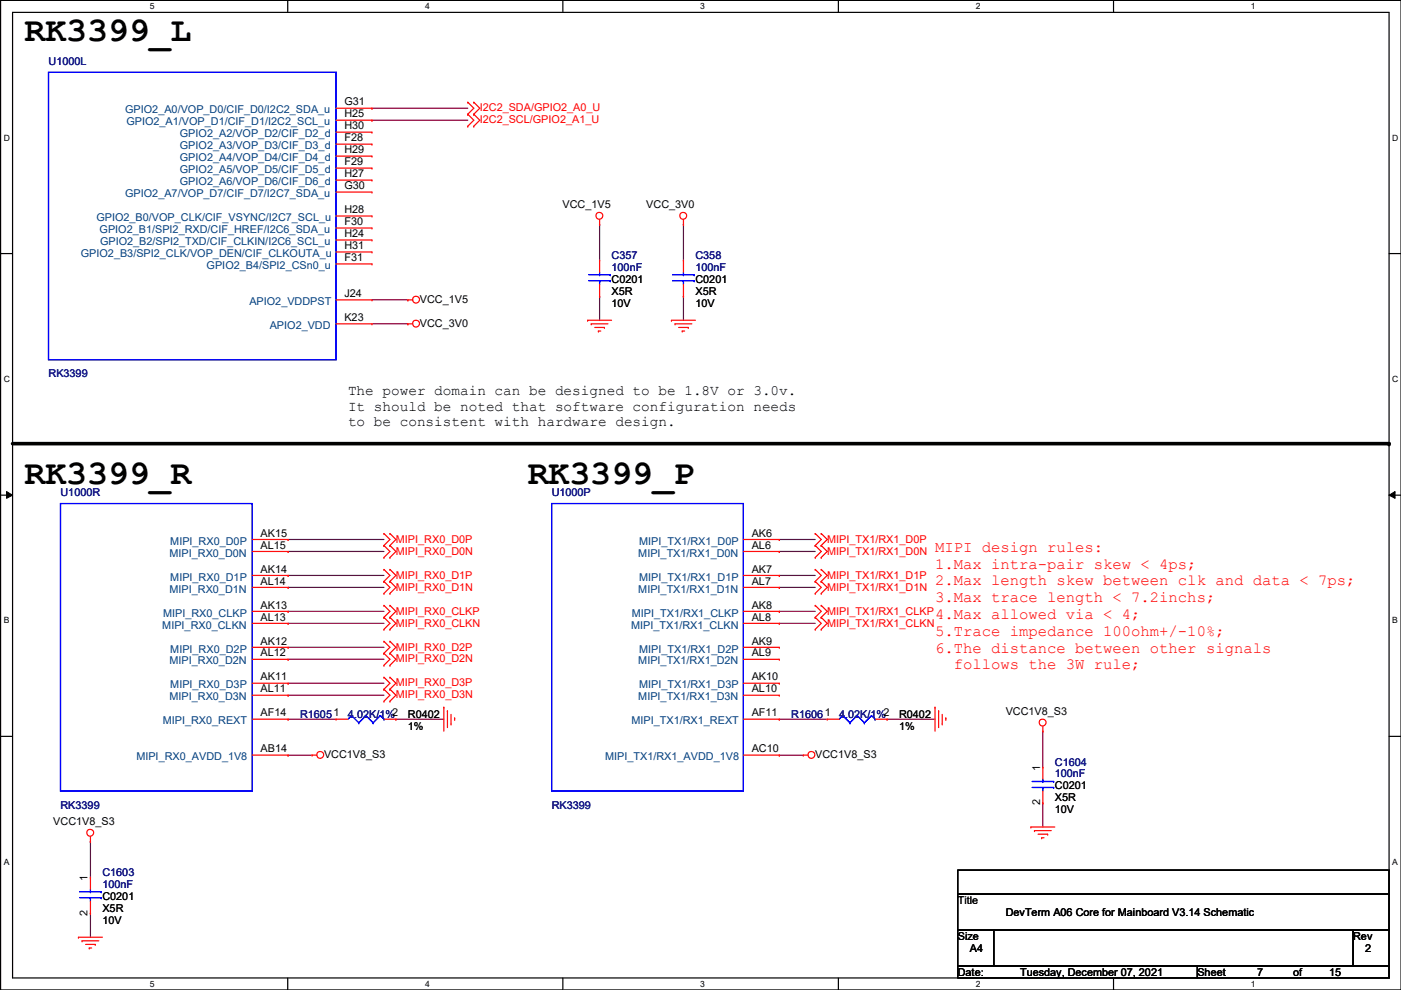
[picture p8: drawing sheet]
<svg xmlns="http://www.w3.org/2000/svg" width="297mm" height="210mm" viewBox="0 0 297 210" stroke-linecap="round" stroke-linejoin="round" font-family="sans-serif">
<path d="M.1 .1h296.9v209.8h-296.9zM2.7 2.6h291.8v204.7h-291.8z" fill="none" stroke="#000" stroke-width=".25"/>
<g fill="#fff">
<path d="M31.8 .3h1v2.1h-1z"/>
<path d="M31.8 207.6h1v2h-1z"/>
</g>
<path d="M61 .1v2.5M61 207.3v2.6" fill="none" stroke="#000" stroke-width=".25"/>
<g fill="#fff">
<path d="M90.1 .3h1v2.1h-1z"/>
<path d="M90.1 207.6h1v2h-1z"/>
</g>
<path d="M119.3 .1v2.5M119.3 207.3v2.6" fill="none" stroke="#000" stroke-width=".25"/>
<g fill="#fff">
<path d="M148.5 .3h1v2.1h-1z"/>
<path d="M148.5 207.6h1v2h-1z"/>
</g>
<path d="M177.8 .1v2.5M177.8 207.3v2.6" fill="none" stroke="#000" stroke-width=".25"/>
<g fill="#fff">
<path d="M206.9 .3h1v2.1h-1z"/>
<path d="M206.9 207.6h1v2h-1z"/>
</g>
<path d="M236.1 .1v2.5M236.1 207.3v2.6" fill="none" stroke="#000" stroke-width=".25"/>
<g fill="#fff">
<path d="M265.2 .3h1v2.1h-1z"/>
<path d="M265.2 207.6h1v2h-1z"/>
<path d="M.8 28.2h1.3v2h-1.3z"/>
<path d="M295.2 28.2h1.3v2h-1.3z"/>
<path d="M.8 79.3h1.3v2.1h-1.3z"/>
<path d="M295.2 79.3h1.3v2.1h-1.3z"/>
</g>
<path d="M.1 53.8h2.6M294.5 53.8h2.5" fill="none" stroke="#000" stroke-width=".25"/>
<g fill="#fff">
<path d="M.8 130.6h1.2v2h-1.2z"/>
<path d="M295.2 130.6h1.2v2h-1.2z"/>
</g>
<path d="M.1 105h2.6M294.5 105h2.5" fill="none" stroke="#000" stroke-width=".25"/>
<path d="M1.4 104.2l1.3 .8-1.3 .7zM294.5 105l1.3-.8v1.5z" fill="#000"/>
<path d="M1.4 104.2l1.3 .8-1.3 .7zM294.5 105l1.3-.8v1.5z" fill="none" stroke="#000" stroke-width=".21"/>
<g fill="#fff">
<path d="M.8 181.7h1.1v2h-1.1z"/>
<path d="M295.2 181.7h1.1v2h-1.1z"/>
</g>
<path d="M.1 156.1h2.6M294.5 156.1h2.5M203.1 184.5h91.4v5.1h-91.4zM203.1 189.6h91.4v7.6h-91.4zM203.1 197.2h7.6v7.6h-7.6zM210.7 197.2h76.2v7.6h-76.2zM286.9 197.2h7.6v7.6h-7.6zM203.1 204.8h50.8v2.5h-50.8zM253.9 204.8h40.6v2.5h-40.6z" fill="none" stroke="#000" stroke-width=".25"/>
<path d="M2.7 94.1h291.8" fill="none" stroke="#000" stroke-width=".76"/>
<circle cx="294.5" cy="94.1" r=".38" fill="#000"/>
<g fill="none" stroke="#800040" stroke-width=".25">
<path d="M78.9 22.9h.1M78.9 25.5h.1M78.9 22.9h20.3M78.9 25.5h20.3M127.1 47.6h.1M127.1 47.6v7.6M144.9 47.6h.1M144.9 47.6v7.6M78.9 63.6h7.6M78.9 68.7h7.6M86.5 63.6h.1M86.5 68.7h.1"/>
<path d="M127.1 62.8h.1M127.1 62.8v5.1M144.9 62.8h.1M144.9 62.8v5.1M61.1 114.4h.1M61.1 116.9h.1M61.1 114.4h20.3M61.1 116.9h20.3M165.2 116.9h.1M165.2 114.4h.1M165.2 114.4h7.6M165.2 116.9h7.6"/>
<path d="M61.1 137.2h.1M61.1 139.8h.1M61.1 129.6h.1M61.1 132.2h.1M61.1 122h.1M61.1 124.5h.1M61.1 137.2h20.3M61.1 139.8h20.3M61.1 129.6h20.3M61.1 132.2h20.3M61.1 122h20.3M61.1 124.5h20.3"/>
<path d="M165.2 124.5h.1M165.2 122h.1M165.2 132.2h.1M165.2 129.6h.1M165.2 129.6h7.6M165.2 132.2h7.6M165.2 122h7.6M165.2 124.5h7.6M61.1 152.5h.1M61.1 144.9h.1M61.1 147.4h.1M61.1 152.5h10.1"/>
<path d="M61.1 144.9h20.3M61.1 147.4h20.3M83.9 152.5h.1M83.9 152.5h10.2M165.2 152.5h.1M165.2 152.5h10.2M188.1 152.5h.1M188.1 152.5h10.1M221.1 155h.1M221.1 155v7.6M19.2 178.4h.1M19.2 178.4v7.6"/>
<path d="M61.1 160.1h.1M61.1 160.1h5.1M165.2 160.1h.1M165.2 160.1h5.1M221.1 170.3h.1M221.1 170.3v5M19.2 193.6h.1M19.2 193.6v5.1"/>
</g>
<g fill="none" stroke="#f00" stroke-width=".25">
<path d="M71.2 22.9h7.7M71.2 38.2h7.7M71.2 35.6h7.7M71.2 33.1h7.7M71.2 30.6h7.7M71.2 28h7.7M71.2 25.5h7.7M78.9 22.9h.1M78.9 38.2h.1M78.9 35.6h.1M78.9 33.1h.1M78.9 30.6h.1"/>
<path d="M78.9 28h.1M78.9 25.5h.1M99.2 24.2h.1M99.2 21.7h.1M99.2 26.8h.1M99.2 21.7l1.3 1.2-1.3 1.3M99.2 24.2l1.3 1.3-1.3 1.3M100.5 24.2h.1M100.5 21.7h.1M100.5 26.8h.1M100.5 21.7l1.2 1.2-1.2 1.3M100.5 24.2l1.2 1.3-1.2 1.3"/>
<path d="M71.2 56h7.7M71.2 53.4h7.7M71.2 50.9h7.7M71.2 48.3h7.7M71.2 45.8h7.7M71.2 40.7h7.7M78.9 56h.1M78.9 53.4h.1M78.9 50.9h.1M78.9 48.3h.1M78.9 45.8h.1M78.9 40.7h.1"/>
<path d="M127.1 47.6h.1M127.1 55.2h.1M127.1 46.6v1M127.1 55.2v2.5M144.9 47.6h.1M144.9 55.2h.1M144.9 46.6v1M144.9 55.2v2.5M71.2 63.6h7.7M71.2 68.7h7.7M78.9 63.6h.1M78.9 68.7h.1"/>
<path d="M86.5 63.6h.1M86.5 68.7h.1M86.5 63.6h1M86.5 68.7h1M124.6 67.9h.1M124.6 67.9h5.1M125.3 68.7h.1M125.3 68.7h3.6M126.1 69.4h2M126.9 70.2h.1M126.9 70.2h.5M127.1 62.8h.1"/>
<path d="M127.1 60.3v2.5M128.1 69.4h.1M142.4 67.9h.1M142.4 67.9h5M143.1 68.7h.1M143.1 68.7h3.6M143.9 69.4h2M144.6 70.2h.1M144.6 70.2h.6M144.9 62.8h.1M144.9 60.3v2.5M145.9 69.4h.1"/>
<path d="M53.5 116.9h7.6M53.5 114.4h7.6M61.1 114.4h.1M61.1 116.9h.1M81.4 115.7h.1M81.4 113.1h.1M81.4 118.2h.1M81.4 113.1l1.3 1.3-1.3 1.3M81.4 115.7l1.3 1.2-1.3 1.3M82.7 115.7h.1M82.7 113.1h.1M82.7 118.2h.1"/>
<path d="M82.7 113.1l1.2 1.3-1.2 1.3M82.7 115.7l1.2 1.2-1.2 1.3M157.6 116.9h7.6M157.6 114.4h7.6M165.2 116.9h.1M165.2 114.4h.1M172.8 115.7h.1M172.8 113.1h.1M172.8 118.2h.1M172.8 113.1l1.3 1.3-1.3 1.3M172.8 115.7l1.3 1.2-1.3 1.3M174.1 115.7h.1"/>
<path d="M174.1 113.1h.1M174.1 118.2h.1M174.1 113.1l1.3 1.3-1.3 1.3M174.1 115.7l1.3 1.2-1.3 1.3M53.5 122h7.6M53.5 124.5h7.6M53.5 132.2h7.6M53.5 129.6h7.6M53.5 139.8h7.6M53.5 137.2h7.6M61.1 122h.1M61.1 124.5h.1"/>
<path d="M61.1 137.2h.1M61.1 139.8h.1M61.1 129.6h.1M61.1 132.2h.1M81.4 123.3h.1M81.4 120.7h.1M81.4 125.8h.1M81.4 130.9h.1M81.4 128.4h.1M81.4 133.4h.1M81.4 138.5h.1M81.4 136h.1"/>
<path d="M81.4 120.7l1.3 1.3-1.3 1.3M81.4 123.3l1.3 1.2-1.3 1.3M81.4 128.4l1.3 1.2-1.3 1.3M81.4 130.9l1.3 1.3-1.3 1.2M81.4 136l1.3 1.2-1.3 1.3M81.4 138.5l1.3 1.3-1.3 1.3M82.7 123.3h.1M82.7 120.7h.1M82.7 125.8h.1M82.7 130.9h.1M82.7 128.4h.1M82.7 133.4h.1"/>
<path d="M82.7 138.5h.1M82.7 136h.1M82.7 120.7l1.2 1.3-1.2 1.3M82.7 123.3l1.2 1.2-1.2 1.3M82.7 128.4l1.2 1.2-1.2 1.3M82.7 130.9l1.2 1.3-1.2 1.2M82.7 136l1.2 1.2-1.2 1.3M82.7 138.5l1.2 1.3-1.2 1.3M157.6 122h7.6M157.6 124.5h7.6M157.6 132.2h7.6M157.6 129.6h7.6"/>
<path d="M157.6 139.8h7.6M157.6 137.2h7.6M165.2 122h.1M165.2 124.5h.1M165.2 132.2h.1M165.2 129.6h.1M165.2 139.8h.1M165.2 137.2h.1M172.8 123.3h.1M172.8 120.7h.1M172.8 125.8h.1M172.8 130.9h.1"/>
<path d="M172.8 128.4h.1M172.8 133.4h.1M172.8 120.7l1.3 1.3-1.3 1.3M172.8 123.3l1.3 1.2-1.3 1.3M172.8 128.4l1.3 1.2-1.3 1.3M172.8 130.9l1.3 1.3-1.3 1.2M174.1 123.3h.1M174.1 120.7h.1M174.1 125.8h.1M174.1 130.9h.1M174.1 128.4h.1M174.1 133.4h.1"/>
<path d="M174.1 120.7l1.3 1.3-1.3 1.3M174.1 123.3l1.3 1.2-1.3 1.3M174.1 128.4l1.3 1.2-1.3 1.3M174.1 130.9l1.3 1.3-1.3 1.2M53.5 152.5h7.6M53.5 147.4h7.6M53.5 144.9h7.6M61.1 144.9h.1M61.1 147.4h.1M61.1 152.5h.1M71.2 152.5h.1M71.2 152.5h2.6"/>
<path d="M81.4 141.1h.1M81.4 146.1h.1M81.4 143.6h.1M81.4 148.7h.1M81.4 143.6l1.3 1.3-1.3 1.2M81.4 146.1l1.3 1.3-1.3 1.3M81.4 152.5h2.5M82.7 141.1h.1M82.7 146.1h.1M82.7 143.6h.1M82.7 148.7h.1M82.7 143.6l1.2 1.3-1.2 1.2"/>
<path d="M82.7 146.1l1.2 1.3-1.2 1.3M83.9 152.5h.1M94.1 149.9h.1M94.1 149.9v5.1M94.9 150.7h.1M94.9 150.7v3.6M95.6 153.5h.1M95.6 151.5v2M96.4 152.2h.1M96.4 152.2v.5M157.6 152.5h7.6M157.6 147.4h7.6"/>
<path d="M157.6 144.9h7.6M165.2 147.4h.1M165.2 144.9h.1M165.2 152.5h.1M175.4 152.5h.1M175.4 152.5h2.5M185.5 152.5h2.6M188.1 152.5h.1M198.2 149.9h.1M198.2 149.9v5.1M199 150.7h.1M199 150.7v3.6"/>
<path d="M199.8 153.5h.1M199.8 151.5v2M200.5 152.2h.1M200.5 152.2v.5M221.1 155h.1M221.1 154v1M19.2 178.4h.1M19.2 177.4v1M53.5 160.1h7.6M61.1 160.1h.1M66.2 160.1h.1M66.2 160.1h1"/>
<path d="M157.6 160.1h7.6M165.2 160.1h.1M170.3 160.1h.1M170.3 160.1h1M218.6 175.3h.1M218.6 175.3h5M219.3 176.1h.1M219.3 176.1h3.6M220.1 176.9h2M220.8 177.6h.1M220.8 177.6h.6M221.1 162.6h.1"/>
<path d="M221.1 170.3h.1M221.1 162.6v2.6M221.1 167.7v2.6M222.1 176.9h.1M16.6 198.7h.1M16.6 198.7h5.1M17.4 199.5h.1M17.4 199.5h3.6M19.2 186h.1M19.2 193.6h.1M19.2 186v2.6M19.2 191.1v2.5"/>
<path d="M18.2 200.2h2M18.9 201h.1M18.9 201h.5M20.2 200.2h.1"/>
<circle cx="127.1" cy="45.8" r=".73"/>
<circle cx="144.8" cy="45.8" r=".73"/>
<circle cx="88.2" cy="63.5" r=".73"/>
<circle cx="88.2" cy="68.6" r=".73"/>
<circle cx="221" cy="153.2" r=".73"/>
<circle cx="19.1" cy="176.6" r=".73"/>
<circle cx="67.9" cy="160.1" r=".73"/>
<circle cx="172" cy="160.1" r=".73"/>
</g>
<g fill="none" stroke="#00f" stroke-width=".25">
<path d="M10.3 15.3h60.9v61h-60.9zM124.8 59.5h4.6M124.8 58.3h4.6M127.1 58.3h.1M127.1 59.5h.1M127.1 57.7v.6M127.1 59.5v.8M129.4 59.5h.1M129.4 58.3h.1M142.6 59.5h4.6M142.6 58.3h4.6M144.9 58.3h.1"/>
<path d="M144.9 59.5h.1M144.9 57.7v.6M144.9 59.5v.8M147.2 59.5h.1M147.2 58.3h.1M12.8 106.8h40.7v60.9h-40.7zM117 106.8h40.6v60.9h-40.6zM74.5 151.7h.1M74.5 151.7l-.7 .8M74.5 151.7l1.6 1.5M76.1 153.2h.1M77.6 151.7h.1"/>
<path d="M77.6 151.7l-1.5 1.5M77.6 151.7l1.5 1.5M79.1 153.2h.1M80.6 151.7h.1M80.6 151.7l-1.5 1.5M80.6 151.7l.8 .8M81.4 152.5h.1M178.7 151.7h.1M178.7 151.7l-.8 .8M178.7 151.7l1.5 1.5M180.2 153.2h.1M181.7 151.7h.1"/>
<path d="M181.7 151.7l-1.5 1.5M181.7 151.7l1.6 1.5M183.3 153.2h.1M184.8 151.7h.1M184.8 151.7l-1.5 1.5M184.8 151.7l.7 .8M185.5 152.5h.1M218.8 167h4.6M218.8 165.7h4.6M221.1 165.7h.1M221.1 167h.1M221.1 165.2v.5"/>
<path d="M221.1 167v.7M223.4 167h.1M223.4 165.7h.1M16.9 190.3h4.6M16.9 189.1h4.6M19.2 189.1h.1M19.2 190.3h.1M19.2 188.6v.5M19.2 190.3v.8M21.5 190.3h.1M21.5 189.1h.1"/>
</g>
<g font-size="7.4">
<text x="5.2" y="8.7">RK3399_L</text>
<text x="5.2" y="102.7">RK3399_R</text>
<text x="111.9" y="102.7">RK3399_P</text>
</g>
<g font-size="3.3" fill="#f00">
<text x="198.2" y="117">MIPI design rules:</text>
<text x="198.2" y="120.6">1.Max intra-pair skew &lt; 4ps;</text>
<text x="198.2" y="124.1">2.Max length skew between clk and data &lt; 7ps;</text>
<text x="198.2" y="127.7">3.Max trace length &lt; 7.2inchs;</text>
<text x="198.2" y="131.2">4.Max allowed via &lt; 4;</text>
<text x="198.2" y="134.8">5.Trace impedance 100ohm+/-10%;</text>
<text x="198.2" y="138.3">6.The distance between other signals</text>
<text x="202.2" y="141.9">follows the 3W rule;</text>
</g>
<g font-size="3">
<text x="73.8" y="83.8">The power domain can be designed to be 1.8V or 3.0v.</text>
<text x="73.8" y="87.1">It should be noted that software configuration needs</text>
<text x="73.8" y="90.4">to be consistent with hardware design.</text>
</g>
<g font-size="2.3" fill="#000080">
<text x="10.3" y="13.7">U1000L</text>
<text x="129.7" y="54.9">C357</text>
<text x="129.7" y="57.4">100nF</text>
<text x="147.4" y="54.9">C358</text>
<text x="147.4" y="57.4">100nF</text>
<text x="10.3" y="80">RK3399</text>
<text x="12.8" y="105.2">U1000R</text>
<text x="117" y="105.2">U1000P</text>
<text x="63.6" y="152.1">R16051</text>
<text x="73.8" y="152.1">4.02K/1%2</text>
<text x="167.8" y="152.1">R16061</text>
<text x="177.9" y="152.1">4.02K/1%2</text>
<text x="223.6" y="162.3">C1604</text>
<text x="223.6" y="164.8">100nF</text>
<text x="12.8" y="171.5">RK3399</text>
<text x="117" y="171.5">RK3399</text>
<text x="21.7" y="185.7">C1603</text>
<text x="21.7" y="188.2">100nF</text>
</g>
<g font-size="2.3">
<text x="73" y="22.4">G31</text>
<text x="73" y="30">F28</text>
<text x="73" y="27.4">H30</text>
<text x="73" y="24.9">H25</text>
<text x="73" y="35.1">F29</text>
<text x="73" y="32.5">H29</text>
<text x="73" y="40.1">G30</text>
<text x="73" y="37.6">H27</text>
<text x="73" y="47.8">F30</text>
<text x="73" y="45.2">H28</text>
<text x="119.2" y="44.2">VCC_1V5</text>
<text x="137" y="44.2">VCC_3V0</text>
<text x="73" y="52.8">H31</text>
<text x="73" y="50.3">H24</text>
<text x="73" y="55.4">F31</text>
<text x="129.7" y="59.9">C0201</text>
<text x="147.4" y="59.9">C0201</text>
<text x="73" y="63">J24</text>
<text x="89" y="64.3">VCC_1V5</text>
<text x="129.7" y="62.5">X5R</text>
<text x="129.7" y="65">10V</text>
<text x="147.4" y="62.5">X5R</text>
<text x="147.4" y="65">10V</text>
<text x="73" y="68.1">K23</text>
<text x="89" y="69.3">VCC_3V0</text>
<text x="55.2" y="113.8">AK15</text>
<text x="159.4" y="113.8">AK6</text>
<text x="55.2" y="116.3">AL15</text>
<text x="159.4" y="116.3">AL6</text>
<text x="55.2" y="121.4">AK14</text>
<text x="55.2" y="124">AL14</text>
<text x="159.4" y="121.4">AK7</text>
<text x="159.4" y="124">AL7</text>
<text x="55.2" y="129">AK13</text>
<text x="55.2" y="131.6">AL13</text>
<text x="159.4" y="131.6">AL8</text>
<text x="159.4" y="129">AK8</text>
<text x="55.2" y="136.7">AK12</text>
<text x="159.4" y="136.7">AK9</text>
<text x="55.2" y="139.2">AL12</text>
<text x="159.4" y="139.2">AL9</text>
<text x="55.2" y="144.3">AK11</text>
<text x="55.2" y="146.8">AL11</text>
<text x="159.4" y="146.8">AL10</text>
<text x="159.4" y="144.3">AK10</text>
<text x="55.2" y="151.9">AF14</text>
<text x="86.5" y="154.7">1%</text>
<text x="86.5" y="152.1">R0402</text>
<text x="159.4" y="151.9">AF11</text>
<text x="190.6" y="152.1">R0402</text>
<text x="190.6" y="154.7">1%</text>
<text x="213.2" y="151.6">VCC1V8_S3</text>
<text x="55.2" y="159.5">AB14</text>
<text x="68.7" y="160.8">VCC1V8_S3</text>
<text x="159.4" y="159.5">AC10</text>
<text x="172.8" y="160.8">VCC1V8_S3</text>
<text x="220.5" y="163.4" transform="rotate(-90 220.5 163.4)">1</text>
<text x="223.6" y="167.4">C0201</text>
<text x="220.5" y="170.8" transform="rotate(-90 220.5 170.8)">2</text>
<text x="223.6" y="169.9">X5R</text>
<text x="223.6" y="172.5">10V</text>
<text x="11.3" y="175">VCC1V8_S3</text>
<text x="18.6" y="186.8" transform="rotate(-90 18.6 186.8)">1</text>
<text x="21.7" y="190.8">C0201</text>
<text x="203.1" y="191.8">Title</text>
<text x="18.6" y="194.1" transform="rotate(-90 18.6 194.1)">2</text>
<text x="21.7" y="193.3">X5R</text>
<text x="21.7" y="195.8">10V</text>
<text x="213.2" y="194.3">DevTerm A06 Core for Mainboard V3.14 Schematic</text>
<text x="203.1" y="199.4">Size</text>
<text x="205.6" y="201.9">A4</text>
<text x="286.9" y="199.4">Rev</text>
<text x="289.4" y="201.9">2</text>
<text x="203.1" y="207">Date:</text>
<text x="216.3" y="207">Tuesday, December 07, 2021</text>
<text x="253.9" y="207">Sheet</text>
<text x="266.6" y="207">7</text>
<text x="274.2" y="207">of</text>
<text x="281.8" y="207">15</text>
</g>
<g font-size="2.3" fill="#f00">
<text x="101.7" y="23.6">I2C2_SDA/GPIO2_A0_U</text>
<text x="101.7" y="26.2">I2C2_SCL/GPIO2_A1_U</text>
<text x="83.9" y="115.1">MIPI_RX0_D0P</text>
<text x="83.9" y="117.6">MIPI_RX0_D0N</text>
<text x="175.4" y="115.1">MIPI_TX1/RX1_D0P</text>
<text x="175.4" y="117.6">MIPI_TX1/RX1_D0N</text>
<text x="83.9" y="122.7">MIPI_RX0_D1P</text>
<text x="83.9" y="125.2">MIPI_RX0_D1N</text>
<text x="175.4" y="122.7">MIPI_TX1/RX1_D1P</text>
<text x="175.4" y="125.2">MIPI_TX1/RX1_D1N</text>
<text x="83.9" y="130.3">MIPI_RX0_CLKP</text>
<text x="175.4" y="130.3">MIPI_TX1/RX1_CLKP</text>
<text x="83.9" y="137.9">MIPI_RX0_D2P</text>
<text x="83.9" y="132.8">MIPI_RX0_CLKN</text>
<text x="175.4" y="132.8">MIPI_TX1/RX1_CLKN</text>
<text x="83.9" y="140.5">MIPI_RX0_D2N</text>
<text x="83.9" y="145.5">MIPI_RX0_D3P</text>
<text x="83.9" y="148.1">MIPI_RX0_D3N</text>
</g>
<g font-size="2.3" fill="#004080">
<text x="26.5" y="24">GPIO2_A0/VOP_D0/CIF_D0/I2C2_SDA_u</text>
<text x="26.8" y="26.6">GPIO2_A1/VOP_D1/CIF_D1/I2C2_SCL_u</text>
<text x="38.1" y="29.1">GPIO2_A2/VOP_D2/CIF_D2_d</text>
<text x="38.1" y="34.2">GPIO2_A4/VOP_D4/CIF_D4_d</text>
<text x="38.1" y="31.7">GPIO2_A3/VOP_D3/CIF_D3_d</text>
<text x="26.5" y="41.8">GPIO2_A7/VOP_D7/CIF_D7/I2C7_SDA_u</text>
<text x="38.1" y="39.3">GPIO2_A6/VOP_D6/CIF_D6_d</text>
<text x="38.1" y="36.7">GPIO2_A5/VOP_D5/CIF_D5_d</text>
<text x="20.4" y="46.9">GPIO2_B0/VOP_CLK/CIF_VSYNC/I2C7_SCL_u</text>
<text x="21.1" y="49.4">GPIO2_B1/SPI2_RXD/CIF_HREF/I2C6_SDA_u</text>
<text x="21.2" y="52">GPIO2_B2/SPI2_TXD/CIF_CLKIN/I2C6_SCL_u</text>
<text x="17.1" y="54.5">GPIO2_B3/SPI2_CLK/VOP_DEN/CIF_CLKOUTA_u</text>
<text x="43.8" y="57.1">GPIO2_B4/SPI2_CSn0_u</text>
<text x="52.9" y="64.7">APIO2_VDDPST</text>
<text x="57.2" y="69.8">APIO2_VDD</text>
<text x="35.9" y="118">MIPI_RX0_D0N</text>
<text x="36.1" y="115.5">MIPI_RX0_D0P</text>
<text x="135.3" y="118">MIPI_TX1/RX1_D0N</text>
<text x="135.5" y="115.5">MIPI_TX1/RX1_D0P</text>
<text x="35.9" y="125.6">MIPI_RX0_D1N</text>
<text x="36.1" y="123.1">MIPI_RX0_D1P</text>
<text x="135.3" y="125.6">MIPI_TX1/RX1_D1N</text>
<text x="135.5" y="123.1">MIPI_TX1/RX1_D1P</text>
<text x="34.6" y="130.7">MIPI_RX0_CLKP</text>
<text x="134" y="130.7">MIPI_TX1/RX1_CLKP</text>
<text x="34.4" y="133.3">MIPI_RX0_CLKN</text>
<text x="133.8" y="133.3">MIPI_TX1/RX1_CLKN</text>
<text x="35.9" y="140.9">MIPI_RX0_D2N</text>
<text x="36.1" y="138.3">MIPI_RX0_D2P</text>
<text x="135.3" y="140.9">MIPI_TX1/RX1_D2N</text>
<text x="135.5" y="138.3">MIPI_TX1/RX1_D2P</text>
<text x="35.9" y="148.5">MIPI_RX0_D3N</text>
<text x="36.1" y="146">MIPI_RX0_D3P</text>
<text x="135.3" y="148.5">MIPI_TX1/RX1_D3N</text>
<text x="135.5" y="146">MIPI_TX1/RX1_D3P</text>
<text x="34.5" y="153.6">MIPI_RX0_REXT</text>
<text x="133.9" y="153.6">MIPI_TX1/RX1_REXT</text>
<text x="28.9" y="161.2">MIPI_RX0_AVDD_1V8</text>
<text x="128.3" y="161.2">MIPI_TX1/RX1_AVDD_1V8</text>
</g>
<g font-size="1.8">
<text x="31.8" y="1.9">5</text>
<text x="90.1" y="1.9">4</text>
<text x="148.5" y="1.9">3</text>
<text x="206.9" y="1.9">2</text>
<text x="265.2" y="1.9">1</text>
<text x=".8" y="29.8">D</text>
<text x="295.2" y="29.8">D</text>
<text x=".8" y="80.9">C</text>
<text x="295.2" y="80.9">C</text>
<text x=".8" y="132.2">B</text>
<text x="295.2" y="132.2">B</text>
<text x=".8" y="183.3">A</text>
<text x="295.2" y="183.3">A</text>
<text x="31.8" y="209.2">5</text>
<text x="90.1" y="209.2">4</text>
<text x="148.5" y="209.2">3</text>
<text x="206.9" y="209.2">2</text>
<text x="265.2" y="209.2">1</text>
</g>
</svg>
